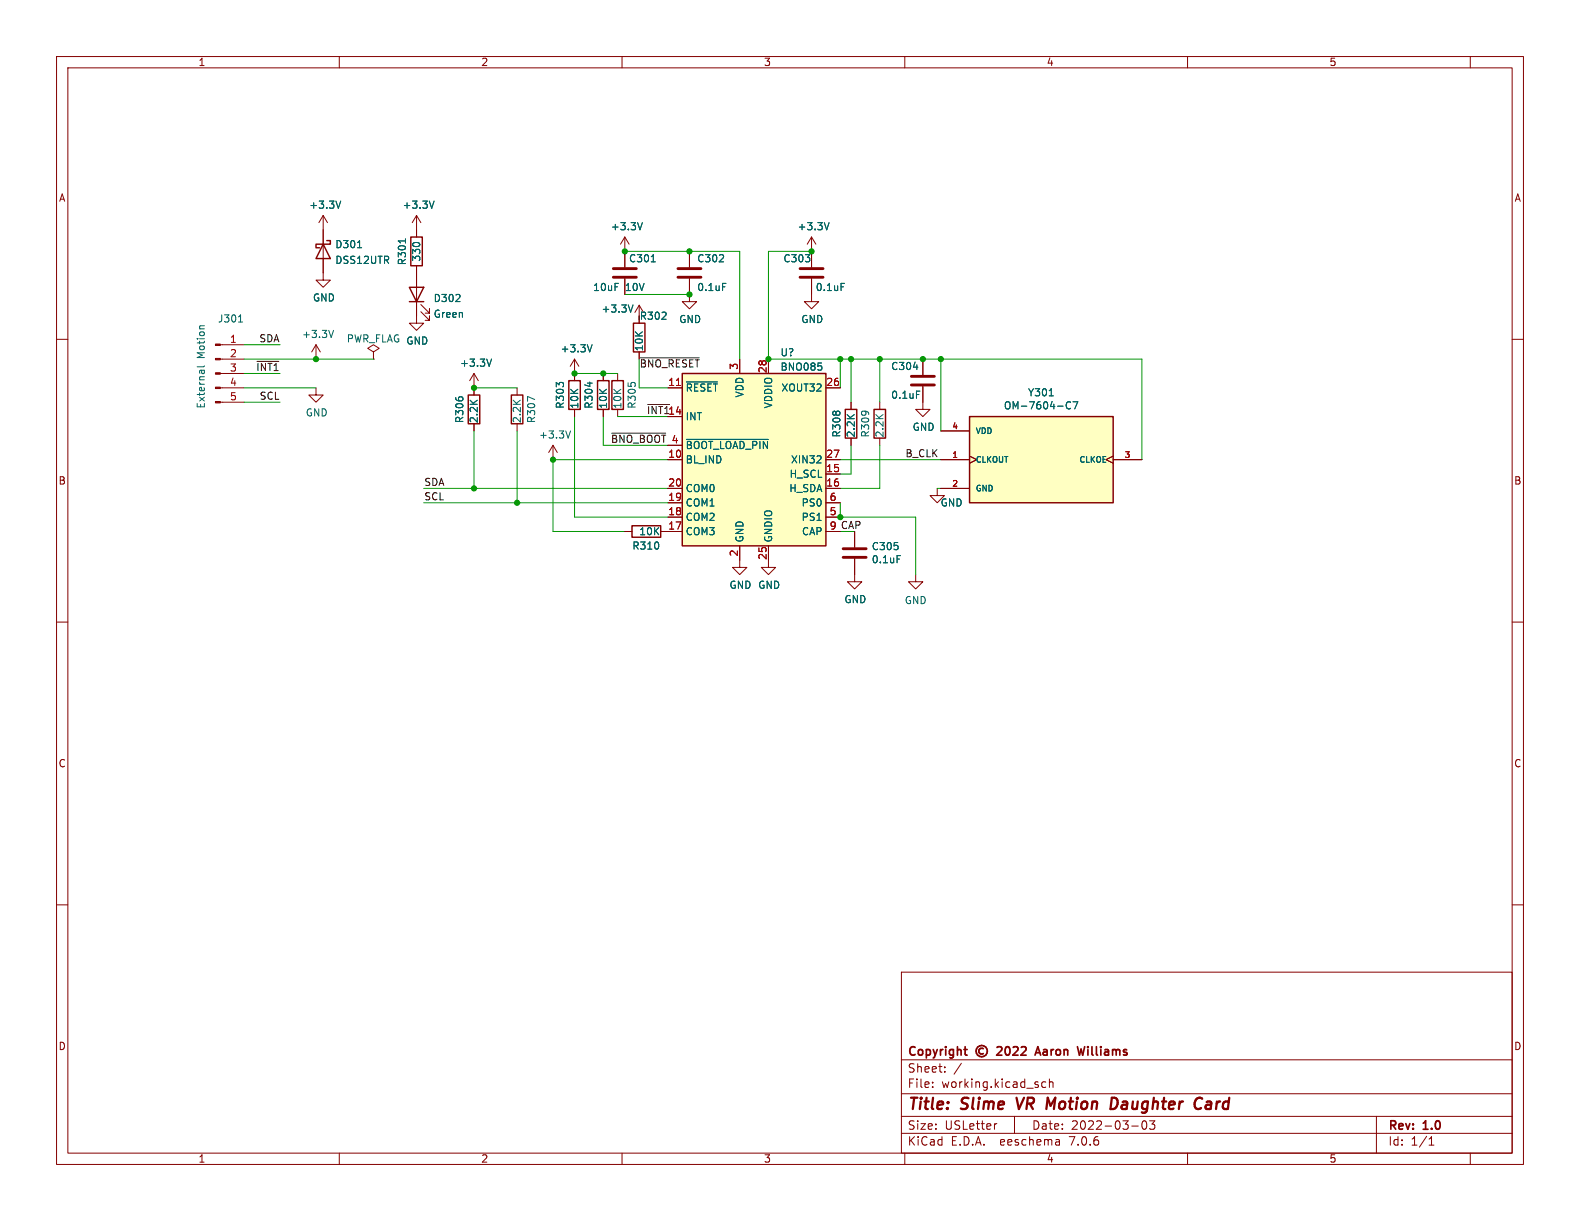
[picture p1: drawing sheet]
<svg xmlns="http://www.w3.org/2000/svg" width="279mm" height="216mm" viewBox="0 0 279 216" stroke-linecap="round" stroke-linejoin="round" font-family="sans-serif">
<g fill="none" stroke="#840000" stroke-width=".18">
<path d="M10 10h259.4v195.9h-259.4zM12 12h255.4v191.9h-255.4zM60 10v2M110 10v2M160 10v2M210 10v2M260 10v2M57.1 38.1v11.4h1.3l-1.3 1.3-1.2-1.3h1.2M57.1 38.1l-.7 1.3M57.1 38.1l.8 1.3M73.7 38.1l-.8 1.3M73.7 38.1v3.8"/>
<path d="M73.7 38.1l.7 1.3M10 60h2M73.7 47v10.2h1.2l-1.2 1.2-1.3-1.2h1.3M74.4 55.1l1.5 1.5v-.7v.7h-.7M74.4 53.8l1.5 1.6v-.8v.8h-.7M110.5 41.9v5.3M110.5 49.3v2.8M110.5 41.9l-.8 1.3M110.5 41.9l.8 1.3M113 54v2.5M113 54l-.7 1.2M113 54l.8 1.2"/>
<path d="M121.9 49.3v4h1.3l-1.3 1.3-1.3-1.3h1.3M121.9 44.5v2.7M143.5 49.3v4h1.3l-1.3 1.3-1.3-1.3h1.3M143.5 41.9v5.3M143.5 41.9l-.8 1.3M143.5 41.9l.8 1.3M267.4 60h2M39 71.1h4.2M39 68.6h4.2M39 66h4.2M39 63.5h4.2M39 61h4.2"/>
<path d="M55.9 68.6v1.3h1.2l-1.2 1.2-1.3-1.2h1.3M55.9 61l-.8 1.2M55.9 61v2.5M55.9 61l.7 1.2M66 62.2l1.1-.6-1.1-.6-1 .6 1 .6v1.3M66 63.5h.1M83.8 66v3.9M83.8 74.9v1.3M83.8 66l-.7 1.3M83.8 66l.8 1.3M91.4 68.6v1.3M91.4 74.9v1.3"/>
<path d="M97.8 78.7l-.8 1.3M97.8 78.7v2.6M97.8 78.7l.8 1.3M101.6 63.5v3.8M101.6 72.4v1.3M101.6 63.5l-.8 1.3M101.6 63.5l.8 1.3M106.7 66v1.3M106.7 72.4v1.3M109.2 66v1.3M109.2 72.4v1.3M113 62.2v1.3"/>
<path d="M118.1 68.6h2.5M118.1 78.7h2.5M130.8 63.5v2.5M135.9 63.5v2.5M146 68.6h2.6M150.5 71.1v1.3M150.5 77.5v1.2M155.6 71.1v1.3M155.6 77.5v1.2M163.2 68.3v4.1h1.3l-1.3 1.3-1.3-1.3h1.3M163.2 63.5v2.8M166.4 76.2h5"/>
<path d="M110.5 94h1.3M116.8 94h3.8M118.1 81.3h2.5M118.1 86.4h2.5M118.1 91.4h2.5M118.1 88.9h2.5M130.8 96.5v3.8h1.3l-1.3 1.3-1.3-1.3h1.3M135.9 96.5v3.8h1.3l-1.3 1.3-1.3-1.3h1.3M146 81.3h2.6M146 86.4h2.6M146 94h2.6M146 83.8h2.6"/>
<path d="M146 91.4h2.6M146 88.9h2.6M151.1 98.8v4.1h1.3l-1.3 1.2-1.2-1.2h1.2M151.1 94v2.8M165.7 86.4v1.2h1.3l-1.3 1.3-1.2-1.3h1.2M166.4 81.3h5M166.4 86.4h5M171.4 80.6l1.3 .7-1.3 .6M196.8 80.6l-1.2 .7 1.2 .6M196.8 81.3h5.1M10 110h2M161.9 101.6v1.3h1.3l-1.3 1.2-1.2-1.2h1.2"/>
<path d="M267.4 110h2M10 160h2M267.4 160h2M159.4 171.9h108v32h-108zM159.4 197.4h108M159.4 193.4h108M159.4 187.4h108M164.9 192.1v.2M164.9 191.4v.1M167.1 189.4v.2M167.1 188.7v.1M170 188l-1.3 1.9"/>
<path d="M176.3 198.7l-.3 .1M179.4 197.4v3M184.9 191.4l-.4-.1-.3 .3v.4l.2 .2h.5M185.6 191.4l.2-.1 .3 .1 .1 .9M185.6 190.8v1.5M200.1 199.1h1.2M202.1 198.3a.81 .81 0 0 0 .3 1.4l.2-.2 .2-.4-.2-.8M204.2 198.2l-.5 .6 .4 .1v.6l-.2 .2h-.4l-.2-.2M243.4 197.4v6.5M60 203.9v2M110 203.9v2M159.4 200.4h108"/>
<path d="M160 203.9v2M187.3 201.6l.1 .9M187.4 202.4l-.2 .1M187.4 201.8l-.2 .1M210 203.9v2M252.7 202.5h.9M252.7 201.4l.4-.4v1.5M260 203.9v2"/>
</g>
<path d="M179.8 194.1l.4 2M185.3 194.1l.5 1.4 .8-1.4M196.6 194.1h.5a1.08 1.08 0 0 1 .5 1.1 1.08 1.08 0 0 1-.8 .9M212.2 194.1l.4 .2M212.4 195.9l-.1 .1M214 194.8l-.6 .1M214 195.3h-.5a.4 .4 0 0 0-.3 .4 .4 .4 0 0 0 .2 .4h.5" fill="none" stroke="#840000" stroke-width=".4"/>
<g fill="none" stroke="#840000" stroke-width=".3">
<path d="M170.5 185.6h.5M170.9 186.6h.1M173.9 185.4a.52 .52 0 0 0-.8 .5 .52 .52 0 0 0 .8 .4M176.3 185.2l.6-.1 .2 .1 .1 .3-1 1.1h1M177.9 185.2l.2-.1a.81 .81 0 0 1 .6 .6 .81 .81 0 0 1-.3 .8l-.2 .1a.81 .81 0 0 1-.3-1.4zM179.2 185.2l.5-.1 .3 .1v.3l-.9 1.1h.9M180.6 185.2l.6-.1 .2 .1 .1 .3-1 1.1h1M183 186.6l.5-1.5 .5 1.5M183.2 186.1h.7M191.8 185.1l-.3 1.5-.3-1.1-.3 1.1"/>
<circle cx="173.6" cy="185.9" r="1"/>
</g>
<path d="M108.5 49h4M108.5 47.5h4M119.9 49h4.1M119.9 47.5h4.1M141.5 49h4M141.5 47.5h4M161.2 68.1h4M161.2 66.5h4M149.1 98.6h4.1M149.1 97h4.1" fill="none" stroke="#840000" stroke-width=".51"/>
<g fill="none" stroke="#006464" stroke-width=".18">
<path d="M60.3 35.6l-.5 1.2M76.8 35.6l-.5 1.2M113.6 39.4l-.4 1.2M146.6 39.4l-.4 1.2M36.1 57.6l-.7 .1M42.2 56.9h.7M59 58.4l-.4 1.3M63.2 43.8h.7M71.7 42.2v.8M111.9 53.9l-.4 1.3M115.2 46.3h.7M127.8 50.1h.6"/>
<path d="M148.7 50.1h.6M36.1 64.7l-.1 .2h-1.1M86.9 63.5l-.4 1.3M94.6 70.6l-1.3-.5v.8M100.9 76.2l-.4 1.3M104.3 67.6v.7M104.7 61l-.4 1.2M121.4 67.5h5.5M121.4 77.7h14.5M144.7 64.2h.6M145.2 64.7l.1 .2-.1 .5M161.5 64.9h.8"/>
<path d="M162.1 69.2h.6M185.5 70h.8M189.3 71.2a.6 .6 0 0 0-.8 .4 .6 .6 0 0 0 .6 .7l.2-.1M189.7 71h.9l-.6 1.3M158.6 98.2h.6"/>
</g>
<g fill="none" stroke="#840000" stroke-width=".25">
<path d="M57.1 43.2l1.3 2.5h-2.5zM57.8 42.5h.6v.7h-2.5v.6h.6M72.4 50.8h2.5l-1.2 2.5zM72.4 53.3h2.5M72.6 41.9h2.1v5.1h-2.1zM112 57.2h2v5h-2zM82.8 69.9h2v5h-2zM90.4 69.9h2.1v5h-2.1zM100.6 67.3h2v5.1h-2zM105.7 67.3h2v5.1h-2zM108.2 67.3h2v5.1h-2zM120.6 66h25.4v30.5h-25.4z"/>
<path d="M149.5 72.4h2v5.1h-2zM154.6 72.4h2v5.1h-2zM171.4 73.7h25.4v15.2h-25.4zM111.8 93h5v2h-5z"/>
</g>
<g fill="#ffffc2" stroke="#ffffc2" stroke-width=".18">
<path d="M171.4 73.7h25.4v15.2h-25.4z"/>
<path d="M120.6 66h25.4v30.5h-25.4z"/>
</g>
<g fill="#840000" stroke="#840000" stroke-width=".18">
<path d="M38.1 71h.9v.2h-.9z"/>
<path d="M38.1 68.5h.9v.2h-.9z"/>
<path d="M38.1 65.9h.9v.3h-.9z"/>
<path d="M38.1 63.4h.9v.2h-.9z"/>
<path d="M38.1 60.8h.9v.3h-.9z"/>
</g>
<path d="M119.6 68.2h.7" fill="none" stroke="#a90000" stroke-width=".18"/>
<path d="M45.4 63.9h3.9M108.2 76.6h9.5M113.3 63.3h10.3M114.5 71.5h3.9" fill="none" stroke="#0f0f0f" stroke-width=".18"/>
<g fill="none" stroke="#009600" stroke-width=".18">
<path d="M110.5 52.1h11.4M110.5 44.5h20.3v19M143.5 44.5h-7.6v19h66v17.8M43.2 63.5h22.8M43.2 61h6.3M43.2 71.1h6.3M43.2 68.6h12.7M43.2 66h6.3M83.8 76.2v10.2M83.8 68.6h7.6M91.4 76.2v12.7M101.6 66h7.6"/>
<path d="M101.6 73.7v17.7h16.5M106.7 73.7v5h11.4M109.2 73.7h8.9M113 63.5v5.1h5.1M148.6 63.5v5.1M150.5 63.5v7.6M150.5 78.7v5.1h-1.9M155.6 63.5v7.6M155.6 78.7v7.7h-7M166.4 63.5v12.7M74.9 86.4h43.2M74.9 88.9h43.2"/>
<path d="M118.1 81.3h-20.3v12.7h12.7M148.6 81.3h17.8M148.6 88.9v2.5h13.3v10.2M165.7 86.4h.7"/>
</g>
<g fill="#009600" stroke="#009600" stroke-width=".18">
<circle cx="155.6" cy="63.5" r=".46"/>
<circle cx="150.5" cy="63.5" r=".46"/>
<circle cx="166.4" cy="63.5" r=".46"/>
<circle cx="163.2" cy="63.5" r=".46"/>
<circle cx="121.9" cy="52.1" r=".46"/>
<circle cx="97.8" cy="81.3" r=".46"/>
<circle cx="101.6" cy="66" r=".46"/>
<circle cx="106.7" cy="66" r=".46"/>
<circle cx="110.5" cy="44.5" r=".46"/>
<circle cx="121.9" cy="44.5" r=".46"/>
<circle cx="83.8" cy="86.4" r=".46"/>
<circle cx="55.9" cy="63.5" r=".46"/>
<circle cx="83.8" cy="68.6" r=".46"/>
<circle cx="91.4" cy="88.9" r=".46"/>
<circle cx="148.6" cy="63.5" r=".46"/>
<circle cx="135.9" cy="63.5" r=".46"/>
<circle cx="148.6" cy="91.4" r=".46"/>
<circle cx="143.5" cy="44.5" r=".46"/>
</g>
<g font-size="2.8" fill="#840000">
<text x="160.4" y="196.8">Title:</text>
<text x="170.1" y="196.8">Slime</text>
<text x="180.7" y="196.8">VR</text>
<text x="186.7" y="196.8">Motion</text>
<text x="198.8" y="196.8">Daughter</text>
<text x="214.5" y="196.8">Card</text>
</g>
<g font-size="2.1" fill="#840000">
<text x="160.4" y="189.9">Sheet:</text>
<text x="160.4" y="187.1">Copyright</text>
<text x="184.5" y="187.1">Aaron</text>
<text x="192.5" y="187.1">Williams</text>
<text x="160.4" y="192.6">File:</text>
<text x="166.5" y="192.6">working.kicad_sch</text>
<text x="160.4" y="202.8">KiCad</text>
<text x="160.4" y="200">Size:</text>
<text x="167.1" y="200">USLetter</text>
<text x="168.1" y="202.8">E.D.A.</text>
<text x="177" y="202.8">eeschema</text>
<text x="182.4" y="200">Date:</text>
<text x="189.4" y="202.8">7.0.6</text>
<text x="189.4" y="200">2022-03-03</text>
<text x="245.4" y="200.2">Rev:</text>
<text x="245.4" y="202.8">Id:</text>
<text x="249.5" y="202.8">1/1</text>
<text x="251.8" y="200.2">1.0</text>
</g>
<g font-size="1.8" fill="#840000">
<text x="35" y="11.9">1</text>
<text x="85" y="11.9">2</text>
<text x="135" y="11.9">3</text>
<text x="185" y="11.9">4</text>
<text x="235" y="11.9">5</text>
<text x="10.3" y="35.9">A</text>
<text x="267.7" y="35.9">A</text>
<text x="113" y="56.7">R302</text>
<text x="114.3" y="73.3">~{INT1}</text>
<text x="10.3" y="85.9">B</text>
<text x="267.7" y="85.9">B</text>
<text x="10.3" y="135.9">C</text>
<text x="267.7" y="135.9">C</text>
<text x="10.3" y="185.9">D</text>
<text x="267.7" y="185.9">D</text>
<text x="35" y="205.8">1</text>
<text x="85" y="205.8">2</text>
<text x="135" y="205.8">3</text>
<text x="185" y="205.8">4</text>
<text x="235" y="205.8">5</text>
</g>
<g font-size="1.8" fill="#006464">
<text x="54.6" y="37.1">+3.3V</text>
<text x="71.1" y="37.1">+3.3V</text>
<text x="107.9" y="40.9">+3.3V</text>
<text x="140.9" y="40.9">+3.3V</text>
<text x="59.2" y="44.1">D301</text>
<text x="59.2" y="46.9">DSS12UTR</text>
<text x="72" y="47" transform="rotate(-90 72 47)">R301</text>
<text x="74.5" y="46.4" transform="rotate(-90 74.5 46.4)">330</text>
<text x="111.1" y="46.6">C301</text>
<text x="123.2" y="46.6">C302</text>
<text x="138.4" y="46.6">C303</text>
<text x="55.2" y="53.5">GND</text>
<text x="76.6" y="53.6">D302</text>
<text x="104.8" y="51.7">10uF</text>
<text x="110.6" y="51.7">10V</text>
<text x="123.2" y="51.7">0.1uF</text>
<text x="144.2" y="51.7">0.1uF</text>
<text x="38.4" y="57.2">J301</text>
<text x="53.3" y="60">+3.3V</text>
<text x="76.6" y="56.4">Green</text>
<text x="106.3" y="55.5">+3.3V</text>
<text x="120" y="57.3">GND</text>
<text x="141.6" y="57.3">GND</text>
<text x="36.4" y="63.4" transform="rotate(-90 36.4 63.4)">Motion</text>
<text x="61.2" y="60.8">PWR_FLAG GND</text>
<text x="71.8" y="61.1">GND</text>
<text x="81.3" y="65">+3.3V</text>
<text x="99" y="62.5">+3.3V</text>
<text x="113.9" y="62.2" transform="rotate(-90 113.9 62.2)">10K</text>
<text x="137.9" y="63.2">U?</text>
<text x="137.9" y="65.7">BNO085</text>
<text x="157.5" y="65.6">C304</text>
<text x="121.2" y="69.4">~{RESET}</text>
<text x="131.7" y="70.4" transform="rotate(-90 131.7 70.4)">VDD</text>
<text x="138.1" y="69.4">XOUT32</text>
<text x="157.5" y="70.7">0.1uF</text>
<text x="181.7" y="70.3">Y301</text>
<text x="36.4" y="72.3" transform="rotate(-90 36.4 72.3)">External</text>
<text x="54" y="73.8">GND</text>
<text x="82.1" y="74.9" transform="rotate(-90 82.1 74.9)">R306</text>
<text x="84.7" y="74.9" transform="rotate(-90 84.7 74.9)">2.2K</text>
<text x="92.3" y="74.9" transform="rotate(-90 92.3 74.9)">2.2K</text>
<text x="94.8" y="74.9" transform="rotate(-90 94.8 74.9)">R307</text>
<text x="95.2" y="77.7">+3.3V</text>
<text x="99.9" y="72.4" transform="rotate(-90 99.9 72.4)">R303</text>
<text x="102.5" y="72.4" transform="rotate(-90 102.5 72.4)">10K</text>
<text x="105" y="72.4" transform="rotate(-90 105 72.4)">R304</text>
<text x="107.5" y="72.4" transform="rotate(-90 107.5 72.4)">10K</text>
<text x="110.1" y="72.4" transform="rotate(-90 110.1 72.4)">10K</text>
<text x="112.6" y="72.4" transform="rotate(-90 112.6 72.4)">R305</text>
<text x="121.2" y="74.5">INT</text>
<text x="136.8" y="72.3" transform="rotate(-90 136.8 72.3)">VDDIO</text>
<text x="148.8" y="77.5" transform="rotate(-90 148.8 77.5)">R308</text>
<text x="151.4" y="77.5" transform="rotate(-90 151.4 77.5)">2.2K</text>
<text x="153.9" y="77.5" transform="rotate(-90 153.9 77.5)">R309</text>
<text x="156.4" y="77.5" transform="rotate(-90 156.4 77.5)">2.2K</text>
<text x="161.3" y="76.4">GND</text>
<text x="177.4" y="72.6">OM-7604-C7</text>
<text x="121.2" y="82.1">BL_IND</text>
<text x="121.2" y="79.6">~{BOOT_LOAD_PIN}</text>
<text x="139.8" y="82.1">XIN32</text>
<text x="121.2" y="89.8">COM1</text>
<text x="121.2" y="87.2">COM0</text>
<text x="139.5" y="87.2">H_SDA</text>
<text x="139.5" y="84.7">H_SCL</text>
<text x="141.6" y="89.8">PS0</text>
<text x="166.2" y="89.8">GND</text>
<text x="112.9" y="94.8">10K</text>
<text x="121.2" y="94.8">COM3</text>
<text x="121.2" y="92.3">COM2</text>
<text x="141.6" y="92.3">PS1</text>
<text x="141.7" y="94.8">CAP</text>
<text x="111.7" y="97.4">R310</text>
<text x="131.7" y="96" transform="rotate(-90 131.7 96)">GND</text>
<text x="136.8" y="96" transform="rotate(-90 136.8 96)">GNDIO</text>
<text x="154.1" y="97.5">C305</text>
<text x="154.1" y="99.8">0.1uF</text>
<text x="128.9" y="104.3">GND GND</text>
<text x="149.2" y="106.9">GND</text>
<text x="159.9" y="107">GND</text>
</g>
<g font-size="1.8" fill="#a90000">
<text x="40.6" y="60.7">1</text>
<text x="40.6" y="63.2">2</text>
<text x="40.6" y="65.8">3</text>
<text x="130.6" y="65.5" transform="rotate(-90 130.6 65.5)">3</text>
<text x="40.6" y="68.3">4</text>
<text x="40.6" y="70.9">5</text>
<text x="118.1" y="68.3">11</text>
<text x="135.6" y="66.1" transform="rotate(-90 135.6 66.1)">28</text>
<text x="146" y="68.3">26</text>
<text x="118.1" y="73.4">14</text>
<text x="118.1" y="81">10</text>
<text x="118.7" y="78.5">4</text>
<text x="146" y="83.6">15</text>
<text x="146" y="81">27</text>
<text x="118.1" y="88.6">19</text>
<text x="118.1" y="86.1">20</text>
<text x="146" y="86.1">16</text>
<text x="146.6" y="88.6">6</text>
<text x="118.1" y="93.7">17</text>
<text x="118.1" y="91.2">18</text>
<text x="146.6" y="91.2">5</text>
<text x="146.6" y="93.7">9</text>
<text x="130.6" y="98.5" transform="rotate(-90 130.6 98.5)">2</text>
<text x="135.6" y="99.1" transform="rotate(-90 135.6 99.1)">25</text>
</g>
<g font-size="1.8" fill="#0f0f0f">
<text x="45.2" y="65.7">~{INT1}</text>
<text x="45.8" y="60.6">SDA</text>
<text x="113" y="65.1">~{BNO_RESET}</text>
<text x="45.8" y="70.8">SCL</text>
<text x="107.9" y="78.4">~{BNO_BOOT}</text>
<text x="160" y="80.9">B_CLK</text>
<text x="74.9" y="88.6">SCL</text>
<text x="74.9" y="86">SDA</text>
</g>
<text font-size="1.8" fill="#009600" x="146.6" y="93.7">9 CAP</text>
<g font-size="1.4" fill="#a90000">
<text x="168.3" y="75.9">4</text>
<text x="168.3" y="81">1</text>
<text x="198.8" y="81">3</text>
<text x="168.3" y="86.1">2</text>
</g>
<g font-size="1.4" fill="#006464">
<text x="172.5" y="76.9">VDD</text>
<text x="172.5" y="82">CLKOUT</text>
<text x="190.7" y="82">CLKOE</text>
<text x="172.5" y="87.1">GND</text>
</g>
</svg>
